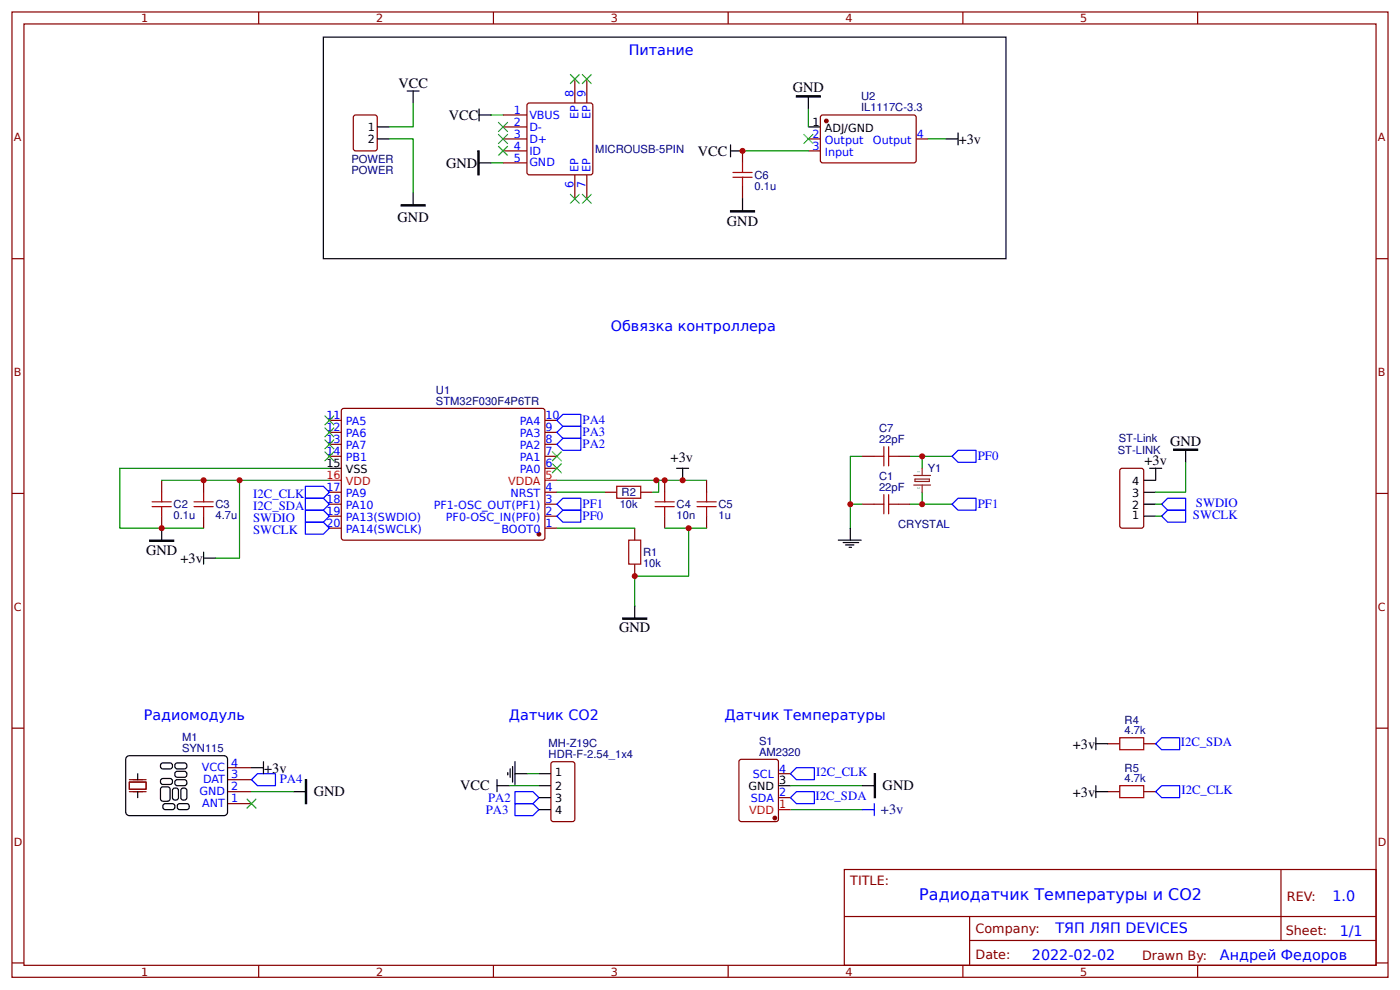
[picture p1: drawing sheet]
<svg xmlns="http://www.w3.org/2000/svg" width="309mm" height="219mm" viewBox="0 0 309 219" stroke-linecap="round" stroke-linejoin="round" font-family="sans-serif">
<g fill="none" stroke="#800" stroke-width=".26">
<path d="M2.6 2.6h304.1v213.3h-304.1zM5.3 5.3h298.7v208h-298.7zM57.1 2.6v2.7M109 2.6v2.7M127 17.5v5.3M129.6 17.5v5.3M160.9 2.6v2.7M212.7 2.6v2.7M264.6 2.6v2.7M78.1 25.7l.5-.3h4.2l.5 .3v7.1l-.2 .5h-4.5l-.5-.2zM111.1 33.3h5.3M111.1 30.7h5.3"/>
<path d="M111.1 36h5.3M111.1 28h5.3M111.1 25.4h5.3M116.7 22.8h13.7l.5 .2 .1 15.1-.3 .5h-13.8l-.4-.2-.1-15.1zM127 38.6v5.3M129.6 38.6v5.3M164 33.3v2.7M178.6 33.3h2.6M178.6 30.7h2.6M181.3 25.7l.5-.3 20.3 .1 .3 .4-.1 9.8-.4 .3-20.4-.1-.3-.4zM202.4 30.7h2.7M2.6 57.1h2.7"/>
<path d="M164 41.3v2.6M304 57.1h2.7M72.8 98.2h2.6M72.8 95.5h2.6M72.8 92.9h2.6M75.7 90.3h44.4l.3 .5-.1 28.3-.4 .2h-44.2l-.3-.5v-28zM120.4 98.2h2.6M120.4 95.5h2.6M120.4 92.9h2.6M2.6 109h2.7M35.7 106.1v2.6M35.7 114v2.7"/>
<path d="M45 106.1v2.6M45 114v2.7M72.8 116.7h2.6M72.8 114h2.6M72.8 111.4h2.6M72.8 108.7h2.6M72.8 100.8h2.6M120.4 116.7h2.6M120.4 114h2.6M120.4 111.4h2.6M120.4 108.7h2.6M120.4 103.5h2.6"/>
<path d="M120.4 100.8h2.6M133.6 108.7h2.7M140.2 116.7v2.6M141.6 108.7h2.6M146.8 106.1v2.6M146.8 114v2.7M156.1 106.1v2.6M156.1 114v2.7M190.5 111.4h2.6M190.5 100.8h2.6M198.4 111.4h2.7M198.4 100.8h2.7"/>
<path d="M247.5 103.7l.4-.2h4.2l.5 .2 .1 12.5-.3 .4-4.5 .1-.4-.3zM304 109h2.7M140.2 124.6v2.7M2.6 160.9h2.7M50.3 174.9h5.3M50.3 177.5h5.3M50.3 172.2h5.3M50.3 169.6h5.3M121.8 168.5l.4-.2h4.3l.4 .2 .1 12.5-.3 .4-4.5 .1-.4-.3zM163.5 167.8l7.9-.1 .5 .3 .1 13-.3 .4-7.9 .1-.5-.3-.1-12.9zM172 176.2h2.6M172 170.9h2.6"/>
<path d="M244.7 164.3h2.7M244.7 174.9h2.7M252.7 164.3h2.6M252.7 174.9h2.6M304 160.9h2.7M186.5 192.1h117.5v21.2h-117.5zM283 192.1v15.7M2.6 212.7h2.7M57.1 213.3v2.6M109 213.3v2.6M160.9 213.3v2.6M186.6 202.5h117.3"/>
<path d="M212.7 213.3v2.6M214.2 207.8h89.7M214.2 202.5v10.6M264.6 213.3v2.6M304 212.7h2.7"/>
</g>
<g fill="#800" stroke="#800" stroke-width=".26">
<circle cx="119.1" cy="118" r=".4"/>
<circle cx="182.6" cy="26.7" r=".4"/>
<circle cx="171.2" cy="180.7" r=".4"/>
</g>
<path d="M72.8 106.1h2.6M120.4 106.1h2.6M172 178.9h2.6" fill="none" stroke="#f00" stroke-width=".26"/>
<g fill="none" stroke="#000" stroke-width=".26">
<path d="M71.4 8.2h150.8v48.9h-150.8zM83.3 28h2.7M83.3 30.7h2.7M90 20.1h2.6M91.3 20.1v2.7M105.8 25.4h2.7M105.8 24.1v2.6M105.8 36h2.7M161.4 33.3h2.6M161.4 32v2.7M178.6 28h2.6M178.6 21.4v2.7"/>
<path d="M209 30.7h2.7M211.7 29.4v2.6M91.3 42.6v2.6M164 43.9v2.7M261.9 99.5v2.6M35.7 116.7v2.6M72.8 103.5h2.6M149.5 103.5h2.6M150.8 103.5v2.6M185.2 119.3h5M186.3 119.9h3.4M187.9 116.7v2.6"/>
<path d="M252.7 114h2.6M252.7 111.4h2.6M252.7 108.7h2.6M254 103.5h2.6M255.3 103.5v2.6h-2.6M45 123.3h2.6M45 122v2.6M140.2 133.9v2.6M186.8 120.4h1.8M187.6 120.9h.5M28 167.2l.6-.2h20.9a.79 .79 0 0 1 .8 .7v11.7a.79 .79 0 0 1-.8 .8h-20.9a.79 .79 0 0 1-.8-.8v-11.7zM30.4 170.9v1.3"/>
<path d="M30.4 174.9v1.3M35.5 168.8l.5-.3h1.6a.67 .67 0 0 1 .5 .7 .67 .67 0 0 1-.5 .7h-1.6a.67 .67 0 0 1-.5-1.1zM35.7 173.9l1.3-.1 .5 .3 .1 2.4-.3 .4-1.3 .1-.5-.3v-2.3zM35.7 172.1l1.9-.1a.67 .67 0 0 1 .5 .6 .67 .67 0 0 1-.5 .7h-1.6a.71 .71 0 0 1-.5-.5 .71 .71 0 0 1 .2-.7zM36.1 177.8l.4-.3h1.6a.67 .67 0 0 1 .5 .7 .67 .67 0 0 1-.5 .7h-1.6a.67 .67 0 0 1-.4-1.1zM38.4 174.2a.73 .73 0 0 1 1 .4v1.6a.67 .67 0 0 1-.6 .6 .67 .67 0 0 1-.7-.6v-1.6zM38.9 172.3l1.8-.1a.67 .67 0 0 1 .6 .7 .67 .67 0 0 1-.6 .7h-1.5a.71 .71 0 0 1-.6-.6 .71 .71 0 0 1 .3-.7zM38.9 170.5l1.8-.1a.67 .67 0 0 1 .6 .7 .67 .67 0 0 1-.6 .6h-1.5a.71 .71 0 0 1-.6-.5 .71 .71 0 0 1 .3-.7zM38.9 168.6l1.8-.1a.67 .67 0 0 1 .6 .7 .67 .67 0 0 1-.6 .7h-1.5a.71 .71 0 0 1-.6-.6 .71 .71 0 0 1 .3-.7zM39.2 177.8l.5-.3h1.6a.67 .67 0 0 1 .5 .7 .67 .67 0 0 1-.5 .7h-1.6a.67 .67 0 0 1-.5-1.1zM40.2 174.2a.73 .73 0 0 1 1.1 .4v1.6a.67 .67 0 0 1-.7 .6 .67 .67 0 0 1-.6-.6v-1.6zM55.6 169.6h2.6"/>
<path d="M58.2 168.3v2.6M64.8 174.9h2.7M109.8 173.6h2.6M109.8 172.2v2.7M112.2 170.7v.5M112.7 169.9v1.8M113.2 169.3v3.5M113.8 170.9h2.6M113.8 168.3v5M119.1 170.9h2.6M119.1 173.6h2.6M119.1 176.2h2.6"/>
<path d="M119.1 178.9h2.6M172 173.6h2.6M190.5 173.6h2.6M242.1 164.3h2.6M242.1 163v2.6M242.1 173.6v2.6M242.1 174.9h2.6"/>
</g>
<g fill="none" stroke="#a00000" stroke-width=".26">
<path d="M161.9 38.1h4.3M161.9 39.2h4.3M164 36v2.1M164 39.2v2.1M195.3 98.7v4.2M196.3 98.7v4.2M33.6 111.9h4.2M33.6 110.9h4.2M35.7 108.7v2.2M35.7 111.9v2.1M42.9 111.9h4.2M42.9 110.9h4.2"/>
<path d="M45 108.7v2.2M45 111.9v2.1M136.3 107.4h5.3v2.7h-5.3zM138.9 119.3h2.7v5.3h-2.7zM144.7 111.9h4.3M144.7 110.9h4.3M146.8 108.7v2.2M146.8 111.9v2.1M154 111.9h4.2M154 110.9h4.2M156.1 108.7v2.2M156.1 111.9v2.1"/>
<path d="M193.1 111.4h2.2M193.1 100.8h2.2M195.3 109.3v4.2M196.3 111.4h2.1M196.3 109.3v4.2M196.3 100.8h2.1M247.4 163h5.3v2.6h-5.3zM247.4 173.6h5.3v2.6h-5.3z"/>
</g>
<g fill="none" stroke="#080" stroke-width=".26">
<path d="M86 30.7h5.3v11.9M91.3 22.8v5.2h-5.3M108.5 25.4h2.6M108.5 36h2.6M164 33.3h14.6M178.6 24.1v3.9M205.1 30.7h3.9M35.7 106.1h37.1M52.9 106.1v17.2h-5.3M72.8 103.5h-46.3v13.2h18.5M123 106.1h33.1M123 116.7h17.2"/>
<path d="M123 108.7h10.6M145 106.1h.5v2.6h-1.3M146.8 116.7h9.3M152.1 116.7v10.6h-11.9v6.6M190.5 100.8h-2.6v10.6M190.5 111.4h-2.6v5.3M201.1 111.4h2.6M201.1 100.8h2.6M203.7 108.7v2.7h6.6M210.3 100.8h-6.6v2.7M255.3 114h1.3M255.3 111.4h1.3"/>
<path d="M261.9 102.1v6.6h-6.6M55.6 174.9h9.2M112.4 173.6h6.7M116.4 170.9h2.7M174.6 178.9h15.9M174.6 173.6h15.9"/>
</g>
<path d="M105.6 33.3h.2v5.3h-.2zM175.9 21.2h5.3v.2h-5.3zM88.6 45.2h5.3v.3h-5.3zM161.4 46.6h5.3v.2h-5.3zM259.3 99.2h5.3v.3h-5.3zM33.1 119.3h5.3v.3h-5.3zM137.6 136.5h5.3v.3h-5.3zM67.5 172.2h.2v5.3h-.2zM193.1 170.9h.3v5.3h-.3z" fill="#000" stroke="#000" stroke-width=".26"/>
<g fill="none" stroke="#00f" stroke-width=".26">
<path d="M123 95.5l1.4-1.3h3.9v2.6h-3.9zM123 98.2l1.4-1.4h3.9v2.7h-3.9zM123 92.9l1.4-1.4h3.9v2.7h-3.9zM67.5 107.4h3.9l1.4 1.3-1.4 1.4h-3.9zM67.5 110.1h3.9l1.4 1.3-1.4 1.3h-3.9zM67.5 115.4h3.9l1.4 1.3-1.4 1.3h-3.9zM67.5 112.7h3.9l1.4 1.3-1.4 1.4h-3.9zM123 114l1.4-1.3h3.9v2.7h-3.9zM123 111.4l1.4-1.3h3.9v2.6h-3.9zM210.3 100.8l1.4-1.3h3.9v2.6h-3.9zM210.3 111.4l1.4-1.3h3.9v2.6h-3.9zM256.6 111.4l1.4-1.3h3.9v2.6h-3.9z"/>
<path d="M256.6 114l1.4-1.3h3.9v2.7h-3.9zM55.6 172.2l1.3-1.3h4v2.7h-4zM113.8 174.9h3.9l1.4 1.3-1.4 1.3h-3.9zM113.8 177.5h3.9l1.4 1.4-1.4 1.3h-3.9zM174.6 176.2l1.3-1.3h4v2.6h-4zM174.6 170.9l1.3-1.3h4v2.6h-4zM190.5 178.9h2.6M193.1 177.5v2.7M255.3 174.9l1.3-1.3h4v2.6h-4zM255.3 164.3l1.3-1.3h4v2.6h-4z"/>
</g>
<g fill="#000" stroke="#3c3" stroke-width=".26">
<path d="M125.9 16.4l2.2 2.1zM128.1 16.4l-2.2 2.1z"/>
<path d="M128.6 16.4l2.1 2.1zM130.7 16.4l-2.1 2.1z"/>
<path d="M110.1 27l2.1 2.1zM112.2 27l-2.1 2.1z"/>
<path d="M110.1 29.6l2.1 2.1zM112.2 29.6l-2.1 2.1z"/>
<path d="M110.1 32.3l2.1 2.1zM112.2 32.3l-2.1 2.1z"/>
<path d="M177.5 29.6l2.2 2.1zM179.7 29.6l-2.2 2.1z"/>
<path d="M125.9 42.9l2.2 2.1zM128.1 42.9l-2.2 2.1z"/>
<path d="M128.6 42.9l2.1 2.1zM128.6 45l2.1-2.1z"/>
<path d="M71.7 94.5l2.1 2.1zM73.8 94.5l-2.1 2.1z"/>
<path d="M71.7 99.7l2.1 2.2zM73.8 99.7l-2.1 2.2z"/>
<path d="M71.7 91.8l2.1 2.1zM73.8 91.8l-2.1 2.1z"/>
<path d="M71.7 97.1l2.1 2.1zM71.7 99.2l2.1-2.1z"/>
<path d="M122 99.7l2.1 2.2zM124.1 99.7l-2.1 2.2z"/>
<path d="M122 102.4l2.1 2.1zM122 104.5l2.1-2.1z"/>
<path d="M54.5 176.5l2.1 2.1zM54.5 178.6l2.1-2.1z"/>
</g>
<path d="M28.6 172.8h3.7v1.6h-3.7zM28.6 172.2h3.7M28.6 174.9h3.7" fill="none" stroke="#810" stroke-width=".26"/>
<path d="M201.9 107.2h3.7M201.9 105h3.7M202.1 105.8h3.2v.6h-3.2zM203.7 103.5v1.5M203.7 107.2v1.5" fill="none" stroke="#8d2323" stroke-width=".26"/>
<g fill="#c00">
<circle cx="35.7" cy="116.7" r=".66"/>
<circle cx="146.8" cy="106.1" r=".66"/>
<circle cx="150.8" cy="106.1" r=".66"/>
<circle cx="152.1" cy="116.7" r=".66"/>
<circle cx="52.9" cy="106.1" r=".66"/>
<circle cx="45" cy="106.1" r=".66"/>
<circle cx="187.9" cy="111.4" r=".66"/>
<circle cx="203.7" cy="111.4" r=".66"/>
<circle cx="203.7" cy="100.8" r=".66"/>
<circle cx="140.2" cy="127.3" r=".66"/>
<circle cx="145" cy="106.1" r=".66"/>
<circle cx="164" cy="33.3" r=".66"/>
</g>
<text font-size="3.5" fill="#00f" x="203.1" y="198.9">Радиодатчик Температуры и CO2</text>
<g font-size="3.2" fill="#00f">
<text x="138.9" y="12.2">Питание</text>
<text x="134.9" y="73">Обвязка контроллера</text>
<text x="31.7" y="159">Радиомодуль</text>
<text x="112.4" y="159">Датчик СО2</text>
<text x="160.1" y="159">Датчик Температуры</text>
<text x="294.4" y="199">1.0</text>
<text x="233.2" y="206.2">ТЯП ЛЯП DEVICES</text>
<text x="296" y="206.8">1/1</text>
<text x="228" y="212.1">2022-02-02</text>
<text x="269.5" y="212">Андрей Федоров</text>
</g>
<g font-size="3.2">
<text x="88" y="19.4">VCC</text>
<text x="175.2" y="20.3">GND</text>
<text x="99.2" y="26.5">VCC</text>
<text x="154.2" y="34.4">VCC</text>
<text x="211.8" y="31.8">+3v</text>
<text x="98.6" y="37">GND</text>
<text x="87.8" y="48.9">GND</text>
<text x="160.6" y="49.9">GND</text>
<text x="258.5" y="98.5">GND</text>
<text x="148.2" y="102.1">+3v</text>
<text x="252.8" y="102.7">+3v</text>
<text x="32.3" y="122.6">GND</text>
<text x="39.9" y="124.4">+3v</text>
<text x="136.8" y="139.7">GND</text>
<text x="237" y="165.4">+3v</text>
<text x="58.3" y="170.7">+3v</text>
<text x="69.3" y="175.9">GND</text>
<text x="101.7" y="174.6">VCC</text>
<text x="195" y="174.6">GND</text>
<text x="237" y="176">+3v</text>
</g>
<text font-size="3.2" fill="#000080" x="194.6" y="179.9">+3v</text>
<g font-size="2.8" fill="#00f">
<text x="128.7" y="93.6">PA4</text>
<text x="128.7" y="96.3">PA3</text>
<text x="128.7" y="98.9">PA2</text>
<text x="216" y="101.5">PF0</text>
<text x="55.9" y="110">I2C_CLK</text>
<text x="55.9" y="112.6">I2C_SDA</text>
<text x="128.7" y="112.1">PF1</text>
<text x="216" y="112.1">PF1</text>
<text x="264.2" y="111.9">SWDIO</text>
<text x="55.9" y="117.9">SWCLK</text>
<text x="55.9" y="115.3">SWDIO</text>
<text x="128.7" y="114.8">PF0</text>
<text x="263.6" y="114.6">SWCLK</text>
<text x="260.9" y="164.8">I2C_SDA</text>
<text x="61.8" y="173">PA4</text>
<text x="180.3" y="171.4">I2C_CLK</text>
<text x="107.3" y="179.8">PA3</text>
<text x="107.9" y="177.1">PA2</text>
<text x="180.1" y="176.7">I2C_SDA</text>
<text x="261" y="175.4">I2C_CLK</text>
</g>
<g font-size="2.8" fill="#800">
<text x="187.9" y="195.5">TITLE:</text>
<text x="284.3" y="199">REV:</text>
<text x="215.5" y="206.2">Company:</text>
<text x="284.1" y="206.6">Sheet:</text>
<text x="215.5" y="211.9">Date:</text>
<text x="252.3" y="212">Drawn By:</text>
</g>
<g font-size="2.5" fill="#800">
<text x="31.2" y="4.9">1</text>
<text x="83.1" y="4.9">2</text>
<text x="134.9" y="4.9">3</text>
<text x="186.8" y="4.9">4</text>
<text x="238.7" y="4.9">5</text>
<text x="3" y="31.2">A</text>
<text x="304.4" y="31.2">A</text>
<text x="3" y="83.1">B</text>
<text x="304.4" y="83.1">B</text>
<text x="3" y="134.9">C</text>
<text x="304.4" y="134.9">C</text>
<text x="3" y="186.8">D</text>
<text x="304.4" y="186.8">D</text>
<text x="31.2" y="215.5">1</text>
<text x="83.1" y="215.5">2</text>
<text x="134.9" y="215.5">3</text>
<text x="186.8" y="215.5">4</text>
<text x="238.7" y="215.5">5</text>
</g>
<g font-size="2.5" fill="#00f">
<text x="126.7" y="21.4" transform="rotate(-90 126.7 21.4)">8</text>
<text x="129.4" y="21.4" transform="rotate(-90 129.4 21.4)">9</text>
<text x="113.5" y="27.8">2</text>
<text x="113.5" y="25.1">1</text>
<text x="116.9" y="28.8">D-</text>
<text x="116.9" y="26.2">VBUS</text>
<text x="127.8" y="26.3" transform="rotate(-90 127.8 26.3)">EP</text>
<text x="130.4" y="26.3" transform="rotate(-90 130.4 26.3)">EP</text>
<text x="113.5" y="35.7">5</text>
<text x="113.5" y="33.1">4</text>
<text x="113.5" y="30.4">3</text>
<text x="116.9" y="34.1">ID</text>
<text x="116.9" y="31.5">D+</text>
<text x="179.5" y="33.1">3</text>
<text x="179.5" y="30.4">2</text>
<text x="182.2" y="34.4">Input</text>
<text x="182.2" y="31.8">Output</text>
<text x="192.8" y="31.8">Output</text>
<text x="202.5" y="30.4">4</text>
<text x="116.9" y="36.8">GND</text>
<text x="126.7" y="41.5" transform="rotate(-90 126.7 41.5)">6</text>
<text x="127.8" y="38.1" transform="rotate(-90 127.8 38.1)">EP</text>
<text x="129.4" y="41.5" transform="rotate(-90 129.4 41.5)">7</text>
<text x="130.4" y="38.1" transform="rotate(-90 130.4 38.1)">EP</text>
<text x="72.1" y="92.6">11</text>
<text x="72.1" y="95.2">12</text>
<text x="76.4" y="93.9">PA5</text>
<text x="114.8" y="93.9">PA4</text>
<text x="120.5" y="95.2">9</text>
<text x="120.5" y="92.6">10</text>
<text x="72.1" y="97.9">13</text>
<text x="72.1" y="100.5">14</text>
<text x="76.4" y="96.6">PA6</text>
<text x="76.4" y="99.2">PA7</text>
<text x="76.4" y="101.9">PB1</text>
<text x="114.8" y="101.9">PA1</text>
<text x="114.8" y="99.2">PA2</text>
<text x="114.8" y="96.6">PA3</text>
<text x="120.5" y="100.5">7</text>
<text x="120.5" y="97.9">8</text>
<text x="114.8" y="104.5">PA0</text>
<text x="120.5" y="103.2">6</text>
<text x="72.1" y="108.5">17</text>
<text x="72.1" y="111.1">18</text>
<text x="72.1" y="113.8">19</text>
<text x="76.4" y="109.8">PA9</text>
<text x="76.4" y="112.4">PA10</text>
<text x="95.8" y="112.4">PF1-OSC_OUT(PF1)</text>
<text x="112.8" y="109.8">NRST</text>
<text x="120.5" y="113.8">2</text>
<text x="120.5" y="111.1">3</text>
<text x="120.5" y="108.5">4</text>
<text x="72.1" y="116.4">20</text>
<text x="76.4" y="115.1">PA13(SWDIO)</text>
<text x="76.4" y="117.7">PA14(SWCLK)</text>
<text x="98.5" y="115.1">PF0-OSC_IN(PF0)</text>
<text x="110.8" y="117.7">BOOT0</text>
<text x="120.5" y="116.4">1</text>
<text x="44.6" y="170.4">VCC</text>
<text x="44.9" y="173">DAT</text>
<text x="51.1" y="172">3</text>
<text x="51.1" y="169.3">4</text>
<text x="166.3" y="172">SCL</text>
<text x="172.1" y="170.7">4</text>
<text x="44.1" y="175.7">GND</text>
<text x="44.7" y="178.3">ANT</text>
<text x="51.1" y="177.3">1</text>
<text x="51.1" y="174.6">2</text>
<text x="165.9" y="177.3">SDA</text>
<text x="172.1" y="175.9">2</text>
</g>
<g font-size="2.5" fill="#000080">
<text x="190.2" y="22.1">U2</text>
<text x="190.2" y="24.5">IL1117C-3.3</text>
<text x="77.6" y="36">POWER</text>
<text x="131.5" y="33.8">MICROUSB-5PIN</text>
<text x="77.6" y="38.4">POWER</text>
<text x="166.7" y="41.9">0.1u</text>
<text x="166.7" y="39.5">C6</text>
<text x="96.3" y="89.4">STM32F030F4P6TR</text>
<text x="96.3" y="87.1">U1</text>
<text x="194.2" y="95.5">C7</text>
<text x="194.2" y="97.9">22pF</text>
<text x="247" y="100.2">ST-LINK</text>
<text x="247.2" y="97.7">ST-Link</text>
<text x="194.2" y="106.1">C1</text>
<text x="205" y="104.2">Y1</text>
<text x="38.4" y="112.2">C2</text>
<text x="47.6" y="112.2">C3</text>
<text x="136.9" y="112.2">10k</text>
<text x="137.3" y="109.6">R2</text>
<text x="149.5" y="112.2">C4</text>
<text x="158.7" y="112.2">C5</text>
<text x="194.2" y="108.5">22pF</text>
<text x="38.4" y="114.6">0.1u</text>
<text x="47.6" y="114.6">4.7u</text>
<text x="149.5" y="114.6">10n</text>
<text x="158.7" y="114.6">1u</text>
<text x="198.4" y="116.7">CRYSTAL</text>
<text x="142.1" y="125.1">10k</text>
<text x="142.1" y="122.8">R1</text>
<text x="248.5" y="159.9">R4</text>
<text x="40.2" y="166.2">SYN115</text>
<text x="40.2" y="163.7">M1</text>
<text x="121.2" y="167.5">HDR-F-2.54_1x4</text>
<text x="121.2" y="165.1">MH-Z19C</text>
<text x="167.7" y="167">AM2320</text>
<text x="167.7" y="164.6">S1</text>
<text x="248.5" y="162.2">4.7k</text>
<text x="248.5" y="172.8">4.7k</text>
<text x="248.5" y="170.5">R5</text>
</g>
<g font-size="2.5">
<text x="81.2" y="28.8">1</text>
<text x="179.5" y="27.8">1</text>
<text x="182.2" y="29.1">ADJ/GND</text>
<text x="81.2" y="31.5">2</text>
<text x="72.1" y="103.2">15</text>
<text x="76.4" y="104.5">VSS</text>
<text x="250.1" y="107.2">4</text>
<text x="250.1" y="112.4">2</text>
<text x="250.1" y="109.8">3</text>
<text x="250.1" y="114.6">1</text>
<text x="122.7" y="171.4">1</text>
<text x="172.1" y="173.3">3</text>
<text x="122.7" y="174.6">2</text>
<text x="122.7" y="177.3">3</text>
<text x="122.7" y="179.9">4</text>
<text x="165.3" y="174.6">GND</text>
</g>
<g font-size="2.5" fill="#f00">
<text x="72.1" y="105.8">16</text>
<text x="76.4" y="107.2">VDD</text>
<text x="112.3" y="107.2">VDDA</text>
<text x="120.5" y="105.8">5</text>
<text x="165.5" y="179.9">VDD</text>
<text x="172.1" y="178.6">1</text>
</g>
<g font-size=".8" fill="#238d23">
<text x="202.7" y="104" transform="rotate(90 202.7 104)">1</text>
<text x="202.7" y="107.7" transform="rotate(90 202.7 107.7)">2</text>
</g>
</svg>
